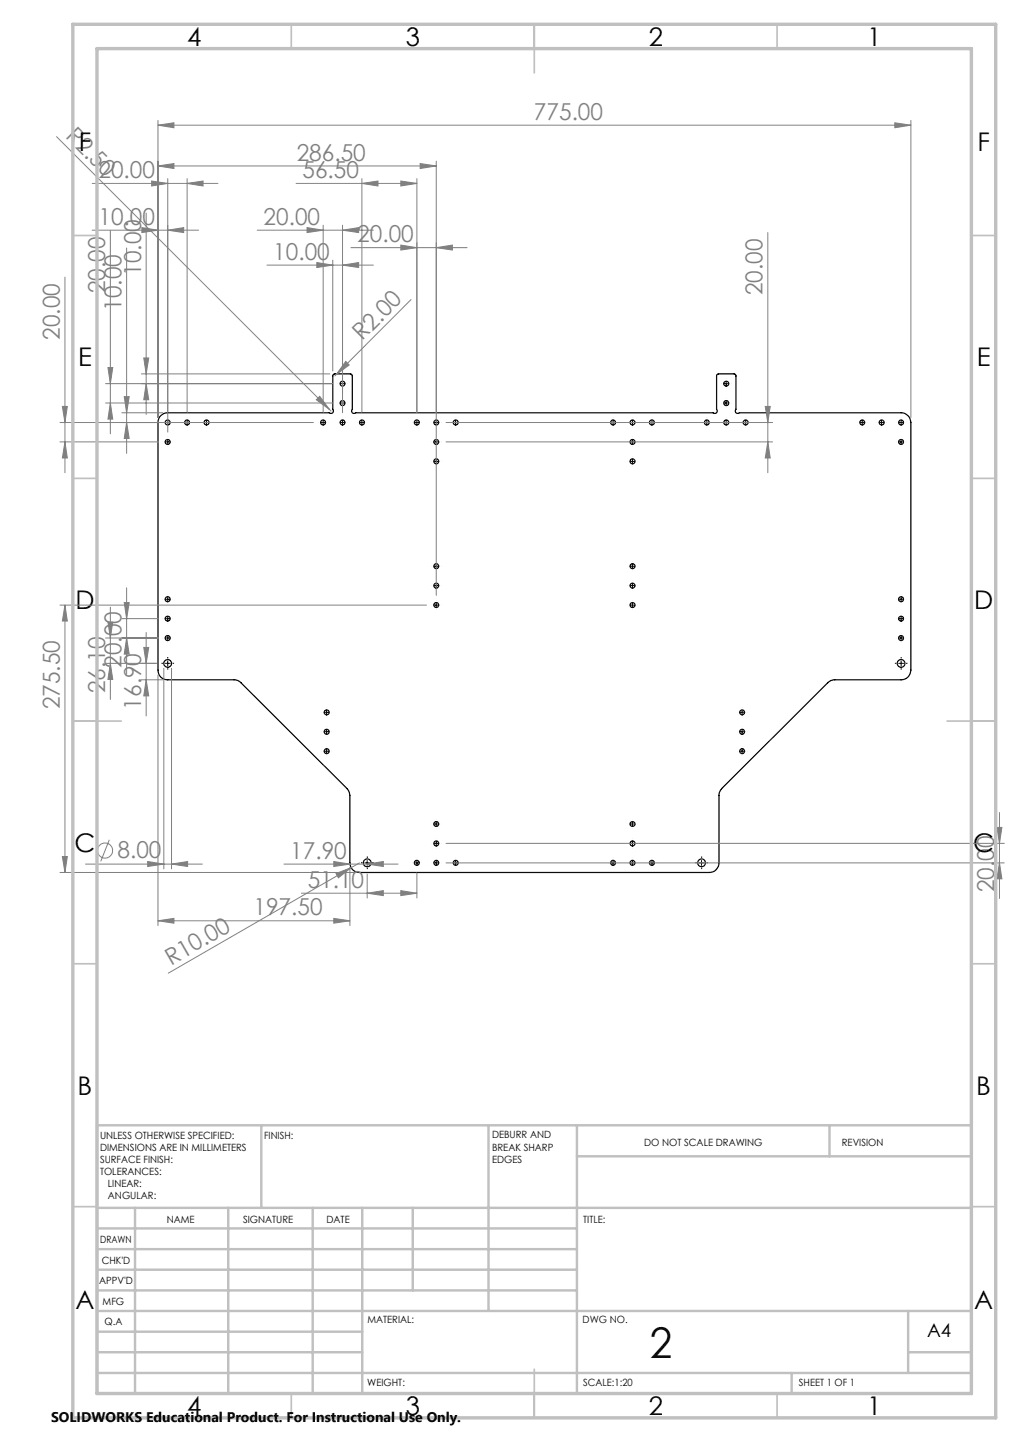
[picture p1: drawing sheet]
<svg xmlns="http://www.w3.org/2000/svg" width="210mm" height="297mm" viewBox="0 0 210 297" stroke-linecap="round" stroke-linejoin="round" font-family="sans-serif">
<g fill="none" stroke="#000" stroke-width=".25">
<path d="M33.1 85.6a1.92 1.92 0 0 1 1.4-.6h33.3a.5 .5 0 0 0 .7 0 .5 .5 0 0 0 0-.7v-6.9l.1-.2 .3-.2h3.2l.4 .3v7a.5 .5 0 0 0 0 .7 .5 .5 0 0 0 .7 0h73.6a.5 .5 0 0 0 .7 0 .5 .5 0 0 0 0-.7v-7l.4-.3h3.2l.4 .3v7a.5 .5 0 0 0 0 .7 .5 .5 0 0 0 .7 0h33.3a2.05 2.05 0 0 1 2 2v51a1.99 1.99 0 0 1-2 2h-13.7a1.92 1.92 0 0 0-1.4 .6l-22.1 22.1-.3 1v14a1.99 1.99 0 0 1-2 2h-72a1.93 1.93 0 0 1-2-2v-13.8l-.3-1.2-22.1-22.1a1.78 1.78 0 0 0-1.4-.6h-13.7a1.93 1.93 0 0 1-2-2v-51a1.91 1.91 0 0 1 .6-1.4z"/>
<circle cx="70.5" cy="79" r=".5"/>
<circle cx="149.5" cy="79" r=".51"/>
<circle cx="34.5" cy="91" r=".52"/>
<circle cx="34.5" cy="87" r=".51"/>
<circle cx="38.5" cy="87" r=".5"/>
<circle cx="42.5" cy="87" r=".51"/>
<circle cx="66.5" cy="87" r=".51"/>
<circle cx="70.5" cy="83" r=".51"/>
<circle cx="70.5" cy="87" r=".5"/>
<circle cx="74.5" cy="87" r=".51"/>
<circle cx="85.8" cy="87" r=".51"/>
<circle cx="89.8" cy="91" r=".51"/>
<circle cx="89.8" cy="95" r=".51"/>
<circle cx="89.8" cy="87" r=".5"/>
<circle cx="93.8" cy="87" r=".51"/>
<circle cx="126.2" cy="87" r=".5"/>
<circle cx="130.2" cy="95" r=".52"/>
<circle cx="130.2" cy="91" r=".52"/>
<circle cx="130.2" cy="87" r=".51"/>
<circle cx="134.2" cy="87" r=".51"/>
<circle cx="145.5" cy="87" r=".5"/>
<circle cx="149.5" cy="83" r=".52"/>
<circle cx="149.5" cy="87" r=".51"/>
<circle cx="153.5" cy="87" r=".5"/>
<circle cx="177.5" cy="87" r=".5"/>
<circle cx="181.5" cy="87" r=".51"/>
<circle cx="185.5" cy="91" r=".51"/>
<circle cx="185.5" cy="87" r=".5"/>
<circle cx="89.8" cy="116.6" r=".5"/>
<circle cx="130.2" cy="116.6" r=".51"/>
<circle cx="34.5" cy="131.4" r=".52"/>
<circle cx="34.5" cy="123.4" r=".52"/>
<circle cx="34.5" cy="136.6" r=".8"/>
<circle cx="34.5" cy="127.4" r=".51"/>
<circle cx="89.8" cy="124.6" r=".51"/>
<circle cx="89.8" cy="120.6" r=".51"/>
<circle cx="130.2" cy="120.6" r=".52"/>
<circle cx="130.2" cy="124.6" r=".52"/>
<circle cx="185.5" cy="136.6" r=".8"/>
<circle cx="185.5" cy="131.4" r=".51"/>
<circle cx="185.5" cy="123.4" r=".51"/>
<circle cx="185.5" cy="127.4" r=".5"/>
<circle cx="67.3" cy="146.7" r=".52"/>
<circle cx="67.3" cy="150.7" r=".52"/>
<circle cx="67.3" cy="154.7" r=".51"/>
<circle cx="152.8" cy="150.7" r=".51"/>
<circle cx="152.8" cy="146.7" r=".51"/>
<circle cx="152.8" cy="154.7" r=".5"/>
<circle cx="75.6" cy="177.7" r=".81"/>
<circle cx="85.8" cy="177.7" r=".51"/>
<circle cx="89.8" cy="173.7" r=".51"/>
<circle cx="89.8" cy="169.7" r=".5"/>
<circle cx="89.8" cy="177.7" r=".5"/>
<circle cx="93.8" cy="177.7" r=".51"/>
<circle cx="126.2" cy="177.7" r=".5"/>
<circle cx="130.2" cy="173.7" r=".52"/>
<circle cx="130.2" cy="169.7" r=".51"/>
<circle cx="130.2" cy="177.7" r=".51"/>
<circle cx="134.2" cy="177.7" r=".51"/>
<circle cx="144.4" cy="177.7" r=".8"/>
</g>
<g fill="none" stroke="#808080" stroke-width=".21">
<path d="M11.6 28.1l56.2 56.2M19 37.8h25.9M31.2 37.3l3.3 .5-3.3 .5zM32.5 25.8l3.3-.5v1zM32.5 34.2l3.3-.5v1zM32.5 24.8v61.2M32.5 25.8h155M32.5 34.2h57.3M34.5 36.8v52.2M38.5 37.8l3.3-.5v1zM38.5 36.8v48.2M61 37.8h24.8"/>
<path d="M74.5 37.8l3.3-.5v1zM74.5 36.8v48.2M82.5 37.3l3.3 .5-3.3 .5zM85.8 36.8v48.2M86.5 33.7l3.3 .5-3.3 .5zM89.8 33.2v89.4M184.2 25.3l3.3 .5-3.3 .5zM187.5 24.8v61.2M13.4 57.1v40.3M19 47.4h21.9M22.7 47.5v41.9M26.1 51.1v42.3"/>
<path d="M29.2 46.9l3.3 .5-3.3 .5zM30.1 43.9v41.5M34.5 47.4l3.3-.5v1zM53 47.4h23.9M55 54.6h21.9M63.2 46.9l3.3 .5-3.3 .5zM65.2 54.1l3.3 .5-3.3 .5zM66.5 46.4v38.6M68.5 53.6v22.8M70.5 54.6l3.3-.5v1zM70.5 47.4l3.3-.5v1zM70.5 46.4v38.6"/>
<path d="M72.2 51h24M82.5 50.5l3.3 .5-3.3 .5zM89.8 51l3.3-.5v1zM158.1 47.9v49.5M21.7 79h46.8M22.2 75.7h1l-.5 3.3zM29.1 77h38.8M29.6 73.7h1l-.5 3.3zM30.1 79l.5 3.3h-1zM71.2 74.4l.7 .8-2.7 1.9zM84.6 61.7l-15.7 15.7M12.3 91h20.2"/>
<path d="M12.3 87h52.2M12.8 83.7h1.1l-.5 3.3zM13.4 91l.5 3.3h-1.1zM21.7 83h46.8M22.7 83l.5 3.3h-1zM25.1 85h8.4M25.6 81.7h1l-.5 3.3zM26.1 87l.5 3.3h-1zM65.1 82.3l.7-.7 2 2.7zM67.8 84.3l.4 .4M91.8 91h67.3M91.8 87h67.3"/>
<path d="M157.6 83.7h1l-.5 3.3zM158.1 91l.5 3.3h-1zM12.3 124.6h75.5M13.4 124.6v55.1M13.4 124.6l.5 3.3h-1.1zM21.7 136.6h10.5M21.7 131.4h10.8M22.2 128.1h1l-.5 3.3zM22.7 125.1v19M22.7 136.6l.5 3.3h-1zM25.1 127.4h7.4M25.6 124.1h1l-.5 3.3z"/>
<path d="M26.1 121.1v17.7M26.1 131.4l.5 3.3h-1zM29.6 133.3h1l-.5 3.3zM30.1 130.3v17.2M32.5 139v51.6M33.7 137.7v41.3M35.3 137.7v41.3M29.1 140h4.4M30.1 140l.5 3.3h-1zM12.3 179.7h60.7M12.8 176.4h1.1l-.5 3.3zM17.6 178h24.1"/>
<path d="M22.5 173l-1.8 4.4M30.4 177.4l3.3 .6-3.3 .5zM35.3 178l3.3-.6v1.1zM58.5 178h23.5M68.7 177.4l3.3 .6-3.3 .5zM69.2 179.9l3.1-1.2-2.6 2.1zM72 178.7v11.9M72.3 178.7l-37.7 21.7M74 177.7l-1.7 1M75.6 178l3.3-.6v1.1zM85.8 179.7v5.3M91.8 173.7h115"/>
<path d="M91.8 177.7h115M205.2 170.4h1.1l-.5 3.3zM205.8 167.4v17.7M205.8 177.7l.5 3.3h-1.1zM32.5 189.6l3.3-.4v.9zM32.5 189.6h39.5M62.1 184h23.7M68.7 189.2l3.3 .4-3.3 .5zM75.6 184l3.3-.6v1.1zM75.6 180v5M82.5 183.4l3.3 .6-3.3 .5z"/>
<circle cx="21.6" cy="175.2" r="1.55"/>
</g>
<g fill="none" stroke="#000" stroke-width=".21" stroke-dasharray="15.2 1.3 1.3 1.3" stroke-linecap="butt">
<path d="M33.5 136.6h-.3M34.5 135.6v-.3M34.5 137.6v.3M35.5 136.6h.3M184.5 136.6h-.3M185.5 135.6v-.3M185.5 137.6v.3M186.5 136.6h.3M74.6 177.7h-.3M75.6 176.7v-.3M75.6 178.7v.3M76.6 177.7h.3"/>
<path d="M143.5 177.7h-.3M144.5 176.7v-.3M144.5 178.7v.3M145.5 177.7h.3"/>
</g>
<g fill="none" stroke="#000" stroke-width=".21">
<path d="M70 79h1M70.5 78.5v1M149 79h1M149.5 78.5v1M34 87h1M34 91h1M34.5 86.5v1M34.5 90.5v1M38 87h1M38.5 86.5v1M42 87h1M42.5 86.5v1"/>
<path d="M66 87h1M66.5 86.5v1M70 87h1M70 83h1M70.5 82.5v1M70.5 86.5v1M74 87h1M74.5 86.5v1M85.3 87h1M85.8 86.5v1M89.3 87h1M89.3 91h1"/>
<path d="M89.3 95h1M89.8 86.5v1M89.8 90.5v1M89.8 94.5v1M93.3 87h1M93.8 86.5v1M125.7 87h1M126.2 86.5v1M129.7 87h1M129.7 91h1M129.7 95h1M130.2 86.5v1"/>
<path d="M130.2 90.5v1M130.2 94.5v1M133.7 87h1M134.2 86.5v1M145 87h1M145.5 86.5v1M149 87h1M149 83h1M149.5 82.5v1M149.5 86.5v1M153 87h1M153.5 86.5v1"/>
<path d="M177 87h1M177.5 86.5v1M181 87h1M181.5 86.5v1M185 87h1M185 91h1M185.5 86.5v1M185.5 90.5v1M89.3 116.6h1M89.8 116.1v1M129.7 116.6h1M130.2 116.1v1"/>
<path d="M34 123.4h1M34 127.4h1M34 131.4h1M34 136.6h1M34.5 122.9v1M34.5 126.9v1M34.5 130.9v1M34.5 136.1v1M89.3 124.6h1M89.3 120.6h1M89.8 120.1v1M89.8 124.1v1"/>
<path d="M129.7 124.6h1M129.7 120.6h1M130.2 120.1v1M130.2 124.1v1M185 123.4h1M185 127.4h1M185 131.4h1M185 136.6h1M185.5 122.9v1M185.5 126.9v1M185.5 130.9v1M185.5 136.1v1"/>
<path d="M66.7 150.7h1M66.7 146.7h1M66.7 154.7h1M67.2 146.2v1M67.2 150.2v1M67.2 154.2v1M152.3 150.7h1M152.3 146.7h1M152.3 154.7h1M152.8 146.2v1M152.8 150.2v1M152.8 154.2v1"/>
<path d="M75.1 177.7h1M75.6 177.2v1M85.3 177.7h1M85.8 177.2v1M89.3 177.7h1M89.3 169.7h1M89.3 173.7h1M89.8 169.2v1M89.8 173.2v1M89.8 177.2v1M93.3 177.7h1M93.8 177.2v1"/>
<path d="M125.7 177.7h1M126.2 177.2v1M129.7 177.7h1M129.7 169.7h1M129.7 173.7h1M130.2 169.2v1M130.2 173.2v1M130.2 177.2v1M133.7 177.7h1M134.2 177.2v1M143.9 177.7h1.1M144.4 177.2v1"/>
</g>
<g fill="none" stroke="#c0c0c0" stroke-width=".35">
<path d="M60 5v5M110 5v10M160 5v5M15 48.5h5M200 48.5h5M15 98.5h5M200 98.5h5M15 148.5h10M195 148.5h10M15 198.5h5M200 198.5h5M15 248.5h5"/>
<path d="M200 248.5h5M60 287v5M110 282v10M160 287v5"/>
</g>
<g fill="none" stroke="#c0c0c0" stroke-width=".5">
<path d="M53.8 231.8v17M100.6 231.8v38.2M118.8 231.8v55.2M118.8 238.2h81.2M170.8 231.8v6.4M200 231.8h-180v55.2M20 248.8h180M20 257.3h98.8M20 253h98.8M27.8 248.8v38.2M47 248.8v38.2M64.4 248.8v38.2"/>
<path d="M74.6 248.8v38.2M85 248.8v17M20 265.8h98.8M20 261.5h98.8M20 278.5h54.6M20 274.3h54.6M20 270h180M187 278.5h13M187 270v12.8M20 282.8h180M163 282.8v4.2"/>
</g>
<path d="M15 5h190v287h-190zM20 10h180v277h-180z" fill="none" stroke="#c0c0c0" stroke-width=".7"/>
<g fill="#808080">
<path d="M65.1 82.3l.7-.7 2 2.7z"/>
<path d="M69.2 179.9l3.1-1.2-2.6 2.1z"/>
<path d="M71.2 74.4l.7 .8-2.7 1.9z"/>
<path d="M70.5 54.6l3.3-.5v1zM65.2 54.1l3.3 .5-3.3 .5zM89.8 51l3.3-.5v1zM82.5 50.5l3.3 .5-3.3 .5zM82.5 183.4l3.3 .6-3.3 .5zM75.6 184l3.3-.6v1.1z"/>
<path d="M63.2 46.9l3.3 .5-3.3 .5zM70.5 47.4l3.3-.5v1zM31.2 37.3l3.3 .5-3.3 .5zM38.5 37.8l3.3-.5v1zM30.4 177.4l3.3 .6-3.3 .5zM35.3 178l3.3-.6v1.1zM74.5 37.8l3.3-.5v1zM82.5 37.3l3.3 .5-3.3 .5z"/>
<path d="M184.2 25.3l3.3 .5-3.3 .5zM32.5 25.8l3.3-.5v1zM34.5 47.4l3.3-.5v1zM29.2 46.9l3.3 .5-3.3 .5zM68.7 189.2l3.3 .4-3.3 .5zM32.5 189.6l3.3-.4v.9zM86.5 33.7l3.3 .5-3.3 .5zM32.5 34.2l3.3-.5v1z"/>
<path d="M75.6 178l3.3-.6v1.1zM68.7 177.4l3.3 .6-3.3 .5z"/>
<path d="M30.1 79l.5 3.3h-1zM29.6 73.7h1l-.5 3.3zM22.7 83l.5 3.3h-1zM22.2 75.7h1l-.5 3.3zM13.4 91l.5 3.3h-1.1zM12.8 83.7h1.1l-.5 3.3zM22.7 136.6l.5 3.3h-1zM22.2 128.1h1l-.5 3.3zM26.1 131.4l.5 3.3h-1zM25.6 124.1h1l-.5 3.3z"/>
<path d="M26.1 87l.5 3.3h-1zM25.6 81.7h1l-.5 3.3z"/>
<path d="M30.1 140l.5 3.3h-1zM29.6 133.3h1l-.5 3.3z"/>
<path d="M157.6 83.7h1l-.5 3.3zM158.1 91l.5 3.3h-1zM13.4 124.6l.5 3.3h-1.1zM12.8 176.4h1.1l-.5 3.3zM205.2 170.4h1.1l-.5 3.3zM205.8 177.7l.5 3.3h-1.1z"/>
</g>
<text font-size="8.7" x="133.8" y="279.6">2</text>
<g font-size="5.3">
<text x="38.5" y="9.5">4</text>
<text x="83.5" y="9.5">3</text>
<text x="133.6" y="9.5">2</text>
<text x="178.6" y="9.5">1</text>
<text x="16.2" y="31.2">F</text>
<text x="201.2" y="31.2">F</text>
<text x="16.1" y="75.4">E</text>
<text x="201.1" y="75.4">E</text>
<text x="15.5" y="125.4">D</text>
<text x="200.5" y="125.4">D</text>
<text x="15.4" y="175.5">C</text>
<text x="200.4" y="175.5">C</text>
<text x="16" y="225.5">B</text>
<text x="201" y="225.5">B</text>
<text x="15.5" y="269.7">A</text>
<text x="200.5" y="269.7">A</text>
<text x="38.5" y="291.4">4</text>
<text x="83.5" y="291.4">3</text>
<text x="133.6" y="291.4">2</text>
<text x="178.6" y="291.4">1</text>
</g>
<g font-size="4.8" fill="#808080">
<text x="13.3" y="28.3" transform="rotate(45 13.3 28.3)">R2.50</text>
<text x="109.9" y="24.7">775.00</text>
<text x="61.1" y="33.1">286.50</text>
<text x="20.3" y="36.7">20.00</text>
<text x="62.3" y="36.7">56.50</text>
<text x="20.3" y="46.3">10.00</text>
<text x="54.3" y="46.3">20.00</text>
<text x="56.3" y="53.5">10.00</text>
<text x="73.6" y="49.9">20.00</text>
<text x="29" y="56.8" transform="rotate(-90 29 56.8)">10.00</text>
<text x="21.7" y="60.4" transform="rotate(-90 21.7 60.4)">20.00</text>
<text x="25" y="64" transform="rotate(-90 25 64)">10.00</text>
<text x="157" y="60.8" transform="rotate(-90 157 60.8)">20.00</text>
<text x="12.3" y="70" transform="rotate(-90 12.3 70)">20.00</text>
<text x="74.6" y="70.3" transform="rotate(-45 74.6 70.3)">R2.00</text>
<text x="25" y="137.5" transform="rotate(-90 25 137.5)">20.00</text>
<text x="21.7" y="142.8" transform="rotate(-90 21.7 142.8)">26.10</text>
<text x="12.3" y="146.1" transform="rotate(-90 12.3 146.1)">275.50</text>
<text x="29" y="146.1" transform="rotate(-90 29 146.1)">16.90</text>
<text x="24.2" y="176.8">8.00</text>
<text x="59.8" y="176.9">17.90</text>
<text x="63.4" y="182.9">51.10</text>
<text x="204.7" y="183.8" transform="rotate(-90 204.7 183.8)">20.00</text>
<text x="52.2" y="188.6">197.50</text>
<text x="35.2" y="198.9" transform="rotate(-30 35.2 198.9)">R10.00</text>
</g>
<text font-size="3.9" x="190.9" y="275.5">A4</text>
<text font-size="2.9" x="10.5" y="292.9">SOLIDWORKS Educational Product. For Instructional Use Only.</text>
<g font-size="2.1">
<text x="20.6" y="234.6">UNLESS OTHERWISE SPECIFIED:</text>
<text x="20.6" y="237.1">DIMENSIONS ARE IN MILLIMETERS</text>
<text x="20.6" y="239.5">SURFACE FINISH:</text>
<text x="54.4" y="234.5">FINISH:</text>
<text x="101.3" y="234.5">DEBURR AND</text>
<text x="101.3" y="237">BREAK SHARP</text>
<text x="101.3" y="239.5">EDGES</text>
<text x="132.6" y="235.9">DO NOT SCALE DRAWING</text>
<text x="173.3" y="236.1">REVISION</text>
<text x="20.6" y="242">TOLERANCES:</text>
<text x="22.2" y="244.5">LINEAR:</text>
<text x="22.2" y="247">ANGULAR:</text>
<text x="34.3" y="252">NAME</text>
<text x="50" y="251.9">SIGNATURE</text>
<text x="67.2" y="251.9">DATE</text>
<text x="120.1" y="251.9">TITLE:</text>
<text x="20.6" y="256.1">DRAWN</text>
<text x="20.9" y="260.3">CHK'D</text>
<text x="20.4" y="264.4">APPV'D</text>
<text x="21.1" y="268.8">MFG</text>
<text x="21.5" y="273">Q.A</text>
<text x="75.6" y="272.5">MATERIAL:</text>
<text x="120" y="272.5">DWG NO.</text>
<text x="75.6" y="285.5">WEIGHT:</text>
<text x="120.1" y="285.6">SCALE:1:20</text>
<text x="164.5" y="285.6">SHEET 1 OF 1</text>
</g>
</svg>
